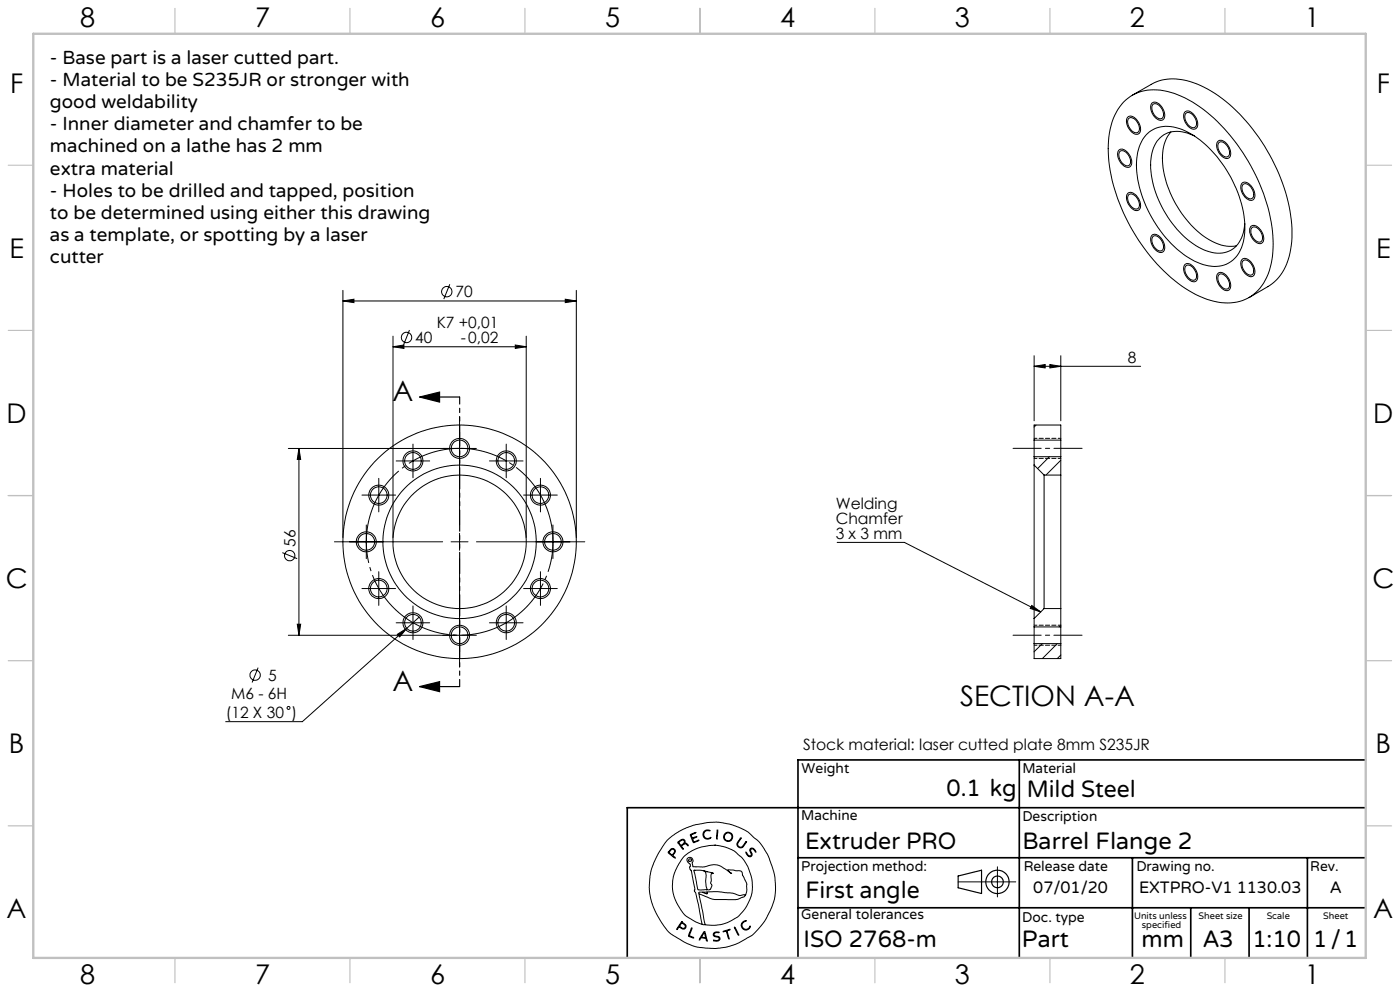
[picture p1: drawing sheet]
<svg xmlns="http://www.w3.org/2000/svg" width="420mm" height="297mm" viewBox="0 0 420 297" stroke-linecap="round" stroke-linejoin="round" font-family="sans-serif">
<g fill="none" stroke="#000" stroke-width=".3">
<path d="M337 30.6a13.6 13.6 0 0 1 14.2-2.9 39.2 39.2 0 0 1 19 14.3 52.4 52.4 0 0 1 11.7 32.4 17.3 17.3 0 0 1-6.6 14.4 15.2 15.2 0 0 1-14.3 .5 46.1 46.1 0 0 1-20.3-18.7 48.2 48.2 0 0 1-8-29.7 17.9 17.9 0 0 1 4.3-10.3zM338.5 35a2.71 2.71 0 0 1 3.2 2 2.29 2.29 0 0 1-.4 3.2 3.7 3.7 0 0 1-3.3-3.5v-1zM338.7 35.5a2.15 2.15 0 0 1 2.8 1.6 1.63 1.63 0 0 1-.7 2.7 3.2 3.2 0 0 1-2.1-4.3zM339.7 28.5l5.7-3.2a15.8 15.8 0 0 1 14.7 .3 49.3 49.3 0 0 1 22.2 23.6 43.8 43.8 0 0 1 4.9 25.5 15.1 15.1 0 0 1-6.8 11.2l-5.7 3.3M345.6 30.9a2.61 2.61 0 0 1 3.4 1.9 2.11 2.11 0 0 1-.5 3.3 3.8 3.8 0 0 1-2.9-5.2zM345.9 31.3a1.96 1.96 0 0 1 2.6 1.2 2 2 0 0 1-.2 3.1 3.1 3.1 0 0 1-2.4-4.3zM351.3 39.5a13.1 13.1 0 0 0-2.4 10.9 31.6 31.6 0 0 0 14.2 21.6 11.3 11.3 0 0 0 7.8 1.7M355.4 33.6a1.88 1.88 0 0 1 2.8 .8 3.1 3.1 0 0 1 .6 4.2 2.66 2.66 0 0 1-3.2-1.8 3.2 3.2 0 0 1-.2-3.2zM355.6 34.1a1.61 1.61 0 0 1 2.6 .8 2.4 2.4 0 0 1 .2 3.3 2.86 2.86 0 0 1-2.9-2.9zM335.6 45a2.02 2.02 0 0 1 3 1 2.9 2.9 0 0 1 .2 4.1 3.2 3.2 0 0 1-3.3-2.8l-.2-1.3zM335.8 45.5a1.61 1.61 0 0 1 2.6 .8 2.19 2.19 0 0 1 0 3.4 3.3 3.3 0 0 1-2.6-4.2zM338.4 57.9a2.35 2.35 0 0 1 3.1 1.5 2.47 2.47 0 0 1-.2 3.7 3.7 3.7 0 0 1-3.3-3.5v-1z"/>
<path d="M338.7 58.3a2.42 2.42 0 0 1 2.9 2 1.43 1.43 0 0 1-.8 2.3 3.2 3.2 0 0 1-2.1-4.3zM343.8 40.5a9.1 9.1 0 0 1 10.1-1.9 30.4 30.4 0 0 1 15.4 14.6 28.7 28.7 0 0 1 3.7 19.3 8.8 8.8 0 0 1-12 6.8 29.3 29.3 0 0 1-15.5-14.2 29.8 29.8 0 0 1-4.2-19.5l1.2-3.2zM358.3 40.7a8.9 8.9 0 0 0-10.2 .6 12.8 12.8 0 0 0-2.7 11.2 31.1 31.1 0 0 0 15 22 8.7 8.7 0 0 0 10.5-.8 10.6 10.6 0 0 0 2.5-6.7M365.3 42.4a2.12 2.12 0 0 1 3.1 1.2 2.81 2.81 0 0 1 .1 3.8 3.4 3.4 0 0 1-3.4-3.2l-.1-.8zM365.7 42.7a2.34 2.34 0 0 1 3 2 1.36 1.36 0 0 1 .2 1.5 1.36 1.36 0 0 1-1.4 .8 3.2 3.2 0 0 1-1.8-4.3zM372.6 55a2.12 2.12 0 0 1 3 1.1 3 3 0 0 1 .3 3.8 3 3 0 0 1-3.4-2.5l-.3-1.3zM372.8 55.5a1.62 1.62 0 0 1 2.5 .7 2.45 2.45 0 0 1 .2 3.3 2.86 2.86 0 0 1-2.9-2.8zM345.6 70.5a2.45 2.45 0 0 1 3.3 1.7 2.27 2.27 0 0 1-.4 3.5 3.8 3.8 0 0 1-3-5.1zM345.9 70.9a2.13 2.13 0 0 1 2.8 1.6 1.63 1.63 0 0 1-.7 2.7 3.2 3.2 0 0 1-2.1-4.3zM355.5 79.2a2.34 2.34 0 0 1 3.1 1.5 2.49 2.49 0 0 1-.1 3.7 3.8 3.8 0 0 1-3.4-3.9zM355.8 79.7a1.92 1.92 0 0 1 2.6 1.2 1.98 1.98 0 0 1-.2 3.1 3.2 3.2 0 0 1-2.4-4.3zM372.6 77.8a2.11 2.11 0 0 1 3 1.2 2.97 2.97 0 0 1 .3 3.8 2.96 2.96 0 0 1-3.3-2.3l-.4-1.6z"/>
<path d="M372.8 78.3a1.62 1.62 0 0 1 2.5 .7 2.45 2.45 0 0 1 .2 3.4 2.86 2.86 0 0 1-2.9-2.9zM375.2 67.9a2.06 2.06 0 0 1 3 1 2.84 2.84 0 0 1 .2 4 3.5 3.5 0 0 1-3.5-3.2v-1zM375.6 68.2a1.96 1.96 0 0 1 2.6 1.3 2.04 2.04 0 0 1-.2 3.1 3.2 3.2 0 0 1-2.4-4.4zM102.9 90.2l3.3-.5v1zM102.9 87v74.1M102.9 90.2h70M122.8 98.9l-1.7 4.5M134.9 85.2l-1.8 4.4M169.6 89.7l3.3 .5-3.3 .5zM172.9 87v74.1M365.3 82a1.96 1.96 0 0 1 3 1 2.85 2.85 0 0 1 .2 4 3.2 3.2 0 0 1-3.3-2.8l-.2-1.3zM365.7 82.3a2.34 2.34 0 0 1 3 2 1.36 1.36 0 0 1 .2 1.5 1.36 1.36 0 0 1-1.4 .8 3.3 3.3 0 0 1-1.8-4.3z"/>
<path d="M117.9 103.9l3.3-.5v1zM117.9 100.7v60.4M117.9 103.9h40M154.6 103.4l3.3 .5-3.3 .5zM157.9 100.7v60.4M310.2 109.8l3.3-.5v1zM310.2 106.6v19.5M310.2 109.8h32M315 109.3l3.2 .5-3.2 .5zM318.2 106.6v19.5M86.5 134.4h56.4M89.7 134.4l.5 3.3h-1z"/>
<path d="M89.7 134.4v56M118.9 138.1h10M123.9 133.1v10.1M137.9 124.8v32.5M146.8 138.1h10.1M151.9 133.1v10.1M310.2 131.9v5M310.2 139.4v46M310.2 131.9v-4.5h8v4.5M310.2 136.9v2.5M310.2 139.4l3 3M310.2 136.9h8"/>
<path d="M310.2 131.9h8M310.8 127.4l-.6 .6M314.8 136.9l-3.5 3.5M318.2 131.9v5M318.2 136.9v5.5M318.2 137.9l-4.4 4.5M108.6 148.4h10.1M109.9 157.3v10.1M113.6 143.4v10M137.9 159.8v5.1M157.1 148.4h10.1M162.1 143.4v10"/>
<path d="M165.9 157.3v10.1M313.2 142.4v40M313.2 142.4h5M318.2 142.4v40M84.7 165.6l4.4 1.8M100.3 162.4h32.5M108.6 176.4h10.1M113.6 171.3v10.1M135.3 162.4h5.1M137.9 167.5v32.4M142.9 162.4h32.5M157.1 176.4h10.1"/>
<path d="M162.1 171.3v10.1M251.1 162.6h20.2l40.9 20.8M86.5 190.4h56.4M89.2 187.1h1l-.5 3.3zM118.9 186.7h10M119.2 190.1l2.8-1.8-2.1 2.6zM122 188.3l-31.3 28h-23M123.9 181.6v10.1M125.7 185l-3.7 3.3M146.8 186.7h10.1M151.9 181.6v10.1M309.5 181.5l2.7 1.9-3.1-1.1z"/>
<path d="M310.2 187.9v5M310.2 192.9v4.5h8v-4.5M310.2 185.4v2.5M310.2 192.9h8M310.2 187.9h8M312.7 192.9l-2.5 2.4M313.2 182.4h5M313.2 182.4l-3 3M317.2 192.9l-4.5 4.5M318.2 187.9v5M318.2 182.4v5.5M318.2 196.3l-1 1.1"/>
<path d="M318.2 187.3l-.5 .6M77.4 200.1l-1.8 4.4M200.2 251.8l2.8-2.2 3.1-1.6 3-.9 3.1-.6 2.8-.1 4 .6 3.2 1.2 2.1 1.1 3.3 2.9 1.6 2.1 1.6 3 1.5 4.8 .4 3.5-.4 3.8-.8 2.6-2.1 4-1.6 2.1a18.9 18.9 0 0 1-17.3 5.9l-1.9-.3-2.4-.9-4.3-2.5-1.4-1-3.3-4.9-1.7-4-.7-4.3 .2-3.4 .4-2.2 2-4.6zM201.2 254.6l.5-.3 .7 .3 .2 .3-.2 .7a.61 .61 0 0 0-.2 1.1l.3 .5-1.5-1.2a.65 .65 0 0 1-.5-.6 .65 .65 0 0 1 .5-.6zM201.2 254.8l.4-.3 .4 .1 .4 .3-.1 .5a.69 .69 0 0 1-.9 .7 .69 .69 0 0 1-.4-1zM203.8 252.3l.7-.5h.5l.3 .3-.3 .7a.71 .71 0 0 1-.8 .4 .71 .71 0 0 1-.5-.8zM205.5 252.7v-.7l-.5-.5-.8 .2-.9 .7 1.6 2.2 .1-.3a.69 .69 0 0 1-.5-.7 .69 .69 0 0 1 .7-.6l.5-.1 .7 .6-.3-.7-.5-.1M207.1 250.1l1.7-.6-1 .5a.56 .56 0 0 0-.3 .9 .56 .56 0 0 0 1 0l.6-.1-1 .4a.66 .66 0 0 0 0 1.1l1.4-.5 .2 .1-1.7 .7zM208.5 249.6h.1M211.2 249.2l.7-.5 1.1 .2v.2l-1-.1-.5 .2-.4 1.1 .7 .9h.8l.6-.2a.44 .44 0 0 1-.2 .4 .44 .44 0 0 1-.5 .1l-.8-.1-.6-.5-.2-.9zM214.4 253.3h.1M214.4 253.3l2.5 .4 2.5 .9 1.3 .7 1.9 1.8 1.7 2.6 1 2.7 .4 1.9v2.7l-.3 1.6-1.5 3.1-2.6 3.1-2.9 1.6-1.7 .6-2.2 .3-2.9-.2"/>
<path d="M214.4 253.3l-1.9 .1-3.1 .8-1.8 .8-2.1 1.4-.8 .9-1.5 2.4-.8 1.9-.6 2.2v2.7l.4 2.1 .9 2.1 1.3 2.2 1.6 1.8 2.6 1.5 2.1 .8M215.2 248.8h.2l-.1 .6-.1 2-.2 .1zM222.1 251.2l.2-.1 .1 .2-1.1 1.5 .1 .7 .5 .4 .7-.1 1.1-1.5 .3-.1-.9 1.5-.7 .4-.9-.2-.4-.9zM223.8 255.4l1.2 1.2 .4-.3-.5-1.4 .4-.7 .8 .1 .7 .9-.2 .2-.7-1-.6 .1-.1 .4 .4 1.4-.5 .5-.8-.4zM299.2 259.8v9M204.5 276.3h.1M204.5 276.3l-1.5 2.2h.2a.68 .68 0 0 1 .6-.6 .68 .68 0 0 1 .7 .4l.9 .1 .3-.4 .1-.5-1.3-1.2M204.5 276.6l1.1 .9-.3 .7h-.5a.65 .65 0 0 1-.8-.8zM204.5 276.6h.1M207.4 278.1h.2l-.6 1.8a.4 .4 0 0 0-.1 .5 .4 .4 0 0 0 .4 .2l.8 .5-1.4-.5a1.89 1.89 0 0 1 .5-1.8zM208.2 260.9l1 5a.84 .84 0 0 0 1.1 .8l1.5-.1M208.2 260.9h.1"/>
<path d="M208.2 260.8h2.2l2.9 .7 .6 .3a.32 .32 0 0 0-.4-.1 .32 .32 0 0 0-.2 .4l.1 1.9-.2 .7 .4 .5-.1 .4-.5 1h-1.2M208.2 260.8h.1M209.7 267.9l1.9 9.2M209.7 267.9l3.3 1.3 1.4 .4h6.6l2.2-.8 .3-.4M210.7 277l.9 .1M210.7 267.4h-1v.5M211 260.9a2.03 2.03 0 0 1 .7 2.7l.1 2a.61 .61 0 0 1 .1 1h-.1M211.2 279.3l.1-.1a4.3 4.3 0 0 1 .8 2.6v.2l-.2-.1a.87 .87 0 0 0-1.2-.8l-.4-.1-.5 .7zM211.2 279.6h.1M211.2 279.6l-.3 .5a.48 .48 0 0 0-.3 .7 .48 .48 0 0 0 .7 .2l.4-.1-.4-1.3M211.6 277.1h.1M211.9 261.2h.1"/>
<path d="M212.2 267.3l3.2-.1 4.4 .5 2.1 .7 .9-.2a.38 .38 0 0 1 .5-.2 .38 .38 0 0 1 .2 .4M212.2 267.3v.6l-1.5-.5M212.2 267.3l-1.5 .1M214.2 279.6l.7-.3 .8 .1-1.3 .2-.2 .6 .3 .3 1.4 .4 .1 .5-.2 .4-.8 .3-.9-.2 1.4-.1 .3-.5-.1-.3-1.6-.6-.1-.4zM216.9 279.1l2.1-.6-.9 .5 .6 2.4-.8-2.3-.8 .2zM220.4 277.8l1.2 2.5zM222.7 276.4l.6-.4h.6l-.9 .4-.4 .7 .2 .8 .5 .5 .8 .1 .9-.9a1.07 1.07 0 0 1-1.2 1.1l-.8-.2-.5-.7-.1-.6zM223.5 268.4l.5-1.5v-2.1l-1.3-2.5-.1-.9-.3-.3-4-.4 1.2 1.1-3.2-2.2-1.8-.5-3.6 .8-2.9-.2-.4-1 .3-.6-.1-.5-.4-.5-.6-.1-.6 .3-.1 .5 .3 .7 .6 .4 .1 .7a.93 .93 0 0 0 .3 1.4l.9 4.7a.91 .91 0 0 1 0 1.2l.1 .3a3.7 3.7 0 0 1 .8 2.5l1.5 7.3M287.4 264.3h17.3"/>
<circle cx="134.1" cy="87.4" r="1.55"/>
<circle cx="122" cy="101.1" r="1.55"/>
<circle cx="123.9" cy="138.1" r="2.99"/>
<circle cx="123.9" cy="138.1" r="2.49"/>
<circle cx="137.9" cy="134.4" r="2.99"/>
<circle cx="137.9" cy="134.4" r="2.49"/>
<circle cx="151.9" cy="138.1" r="2.99"/>
<circle cx="151.9" cy="138.1" r="2.49"/>
<circle cx="113.6" cy="148.4" r="2.5"/>
<circle cx="113.6" cy="148.4" r="3"/>
<circle cx="162.1" cy="148.4" r="2.5"/>
<circle cx="162.1" cy="148.4" r="3"/>
<circle cx="86.9" cy="166.5" r="1.55"/>
<circle cx="109.9" cy="162.4" r="2.51"/>
<circle cx="109.9" cy="162.4" r="3"/>
<circle cx="113.6" cy="176.4" r="2.5"/>
<circle cx="113.6" cy="176.4" r="3"/>
<circle cx="137.9" cy="162.4" r="35"/>
<circle cx="137.9" cy="162.4" r="23"/>
<circle cx="137.9" cy="162.4" r="20"/>
<circle cx="162.1" cy="176.4" r="2.5"/>
<circle cx="162.1" cy="176.4" r="3"/>
<circle cx="165.9" cy="162.4" r="2.51"/>
<circle cx="165.9" cy="162.4" r="3"/>
<circle cx="123.9" cy="186.6" r="2.99"/>
<circle cx="123.9" cy="186.6" r="2.49"/>
<circle cx="137.9" cy="190.4" r="2.99"/>
<circle cx="137.9" cy="190.4" r="2.49"/>
<circle cx="151.9" cy="186.6" r="2.99"/>
<circle cx="151.9" cy="186.6" r="2.49"/>
<circle cx="76.5" cy="202.3" r="1.56"/>
<circle cx="86.5" cy="212.2" r=".45"/>
<circle cx="207" cy="257.8" r=".42"/>
<circle cx="218.4" cy="250.8" r="1.17"/>
<circle cx="218.4" cy="250.8" r="1.37"/>
</g>
<g fill="none" stroke="#000" stroke-width=".35">
<path d="M125.9 119l6-1.5v3zM125.9 119h12M125.9 205.8l6-1.5v3zM125.9 205.8h12M287.4 262.5l7.1-1.7v7l-7.1-1.7z"/>
<circle cx="299.2" cy="264.3" r="3.5"/>
<circle cx="299.2" cy="264.3" r="1.75"/>
</g>
<path d="M164.7 154.2a28 28 0 0 0-46.9-11.3 28 28 0 0 0 12.8 46.5 28 28 0 0 0 34.5-33.8l-.4-1.4" fill="none" stroke="#000" stroke-width=".3" stroke-dasharray="30.5 1.3 1.3 1.3" stroke-dashoffset="13" stroke-linecap="butt"/>
<path d="M324.6 134.4h-20.7M324.6 190.4h-20.7" fill="none" stroke="#000" stroke-width=".3" stroke-dasharray="30.5 1.3 1.3 1.3" stroke-dashoffset="22"/>
<path d="M137.9 119v86.8" fill="none" stroke="#000" stroke-width=".35" stroke-dasharray="6.3 1.3 1.3 1.3 1.3 1.3" stroke-dashoffset="4.2"/>
<path d="M305.8 227.7v59.2M409.7 227.7h-170.3v59.2M239.4 257.1h170.3M339.7 257.1v29.9M392.2 257.1v29.8M409.7 242.1h-221.5v45M239.4 272.1h170.3M357.2 272.1v14.8M374.7 272.1v14.8" fill="none" stroke="#000" stroke-width=".5"/>
<g fill="none" stroke="#c0c0c0" stroke-width=".35">
<path d="M52.5 2.5v7.5M105 2.5v7.5M157.5 2.5v7.5M210 2.5v7.5M262.5 2.5v7.5M315 2.5v7.5M367.5 2.5v7.5M2.5 49.5h7.5M410 49.5h7.5M2.5 99h7.5M410 99h7.5M2.5 148.5h7.5"/>
<path d="M410 148.5h7.5M2.5 198h7.5M410 198h7.5M2.5 247.5h7.5M410 247.5h7.5M52.5 287v7.5M105 287v7.5M157.5 287v7.5M210 287v7.5M262.5 287v7.5M315 287v7.5M367.5 287v7.5"/>
</g>
<path d="M10 10.1h399.7v277h-399.7z" fill="none" stroke="#c0c0c0" stroke-width=".7"/>
<path d="M310.3 131.4h8M310.3 137.4h8M310.3 187.4h8M310.3 193.4h8" fill="none" stroke="#000" stroke-width=".3" stroke-dasharray="1.3 .6" stroke-dashoffset=".4"/>
<g fill="#000">
<path d="M309.5 181.5l2.7 1.9-3.1-1.1z"/>
<path d="M117.9 103.9l3.3-.5v1zM154.6 103.4l3.3 .5-3.3 .5zM102.9 90.2l3.3-.5v1zM169.6 89.7l3.3 .5-3.3 .5zM119.2 190.1l.7 .8 2.1-2.6z"/>
<path d="M125.9 119l6-1.5v3zM125.9 205.8l6-1.5v3z"/>
<path d="M315 109.3l3.2 .5-3.2 .5zM310.2 109.8l3.3-.5v1z"/>
<path d="M89.2 187.1h1l-.5 3.3zM89.7 134.4l.5 3.3h-1z"/>
</g>
<g font-size="8.5">
<text x="117.7" y="120.3">A</text>
<text x="117.7" y="207.1">A</text>
<text x="288" y="211.5">SECTION A-A</text>
</g>
<g font-size="8.1">
<text x="24" y="8">8</text>
<text x="76.5" y="8">7</text>
<text x="129" y="8">6</text>
<text x="181.5" y="8">5</text>
<text x="234" y="8">4</text>
<text x="286.5" y="8">3</text>
<text x="339" y="8">2</text>
<text x="391.5" y="8">1</text>
<text x="3" y="27.7">F</text>
<text x="413" y="27.7">F</text>
<text x="2.8" y="77.2">E</text>
<text x="412.8" y="77.2">E</text>
<text x="2" y="126.7">D</text>
<text x="412" y="126.7">D</text>
<text x="1.7" y="176.2">C</text>
<text x="411.7" y="176.2">C</text>
<text x="2.7" y="225.7">B</text>
<text x="412.7" y="225.7">B</text>
<text x="2" y="275.2">A</text>
<text x="412" y="275.2">A</text>
<text x="24" y="295">8</text>
<text x="76.5" y="295">7</text>
<text x="129" y="295">6</text>
<text x="181.5" y="295">5</text>
<text x="234" y="295">4</text>
<text x="286.5" y="295">3</text>
<text x="339" y="295">2</text>
<text x="391.5" y="295">1</text>
</g>
<g font-size="7.1">
<text x="284" y="238.5">0.1 kg</text>
<text x="308" y="239">Mild Steel</text>
<text x="241.5" y="254.4">Extruder PRO</text>
<text x="306.7" y="254.4">Barrel Flange 2</text>
<text x="241.6" y="269.2">First angle</text>
<text x="241.1" y="283.7">ISO 2768-m</text>
<text x="306.6" y="283.9">Part</text>
<text x="342.5" y="283.9">mm</text>
<text x="360.9" y="283.8">A3</text>
<text x="375.7" y="283.9">1:10</text>
<text x="393.9" y="283.9">1/1</text>
</g>
<g font-size="5.6">
<text x="15" y="19.1">- Base part is a laser cutted part.</text>
<text x="15" y="25.7">- Material to be S235JR or stronger with</text>
<text x="15" y="32.4">good weldability</text>
<text x="15" y="39">- Inner diameter and chamfer to be</text>
<text x="15" y="45.7">machined on a lathe has 2 mm</text>
<text x="15" y="52.3">extra material</text>
<text x="15" y="58.9">- Holes to be drilled and tapped, position</text>
<text x="15" y="65.6">to be determined using either this drawing</text>
<text x="15" y="72.2">as a template, or spotting by a laser</text>
<text x="15" y="78.9">cutter</text>
</g>
<g font-size="4.9">
<text x="310" y="267.6">07/01/20</text>
<text x="341.7" y="267.6">EXTPRO-V1 1130.03</text>
<text x="399" y="267.6">A</text>
</g>
<g font-size="4.7">
<text x="136.6" y="89.1">70</text>
<text x="131" y="98.4">K7 +0,01</text>
<text x="124.5" y="102.8">40</text>
<text x="138.3" y="102.9">-0,02</text>
<text x="338.3" y="108.7">8</text>
<text x="250.7" y="152.4">Welding</text>
<text x="250.7" y="157">Chamfer</text>
<text x="250.7" y="161.5">3 x 3 mm</text>
<text x="88.6" y="163.9" transform="rotate(-90 88.6 163.9)">56</text>
<text x="69.4" y="209.6">M6 - 6H</text>
<text x="80.4" y="204">5</text>
<text x="67.7" y="215.2">(12 X 30 )</text>
<text x="240.9" y="224.9">Stock material: laser cutted plate 8mm S235JR</text>
</g>
<g font-size="4.2">
<text x="240.5" y="231.7">Weight</text>
<text x="306.7" y="231.7">Material</text>
<text x="240.4" y="245.9">Machine</text>
<text x="306.7" y="246.1">Description</text>
<text x="240.4" y="261.1">Projection method:</text>
<text x="307.1" y="261">Release date</text>
<text x="340.9" y="261">Drawing no.</text>
<text x="393.1" y="261">Rev.</text>
<text x="240.4" y="275.6">General tolerances</text>
<text x="306.7" y="276.3">Doc. type</text>
</g>
<g font-size="2.8">
<text x="340.2" y="275.3">Units unless</text>
<text x="359.6" y="275.3">Sheet size</text>
<text x="380" y="275.3">Scale</text>
<text x="396.9" y="275.3">Sheet</text>
<text x="342.6" y="278.2">specified</text>
</g>
</svg>
